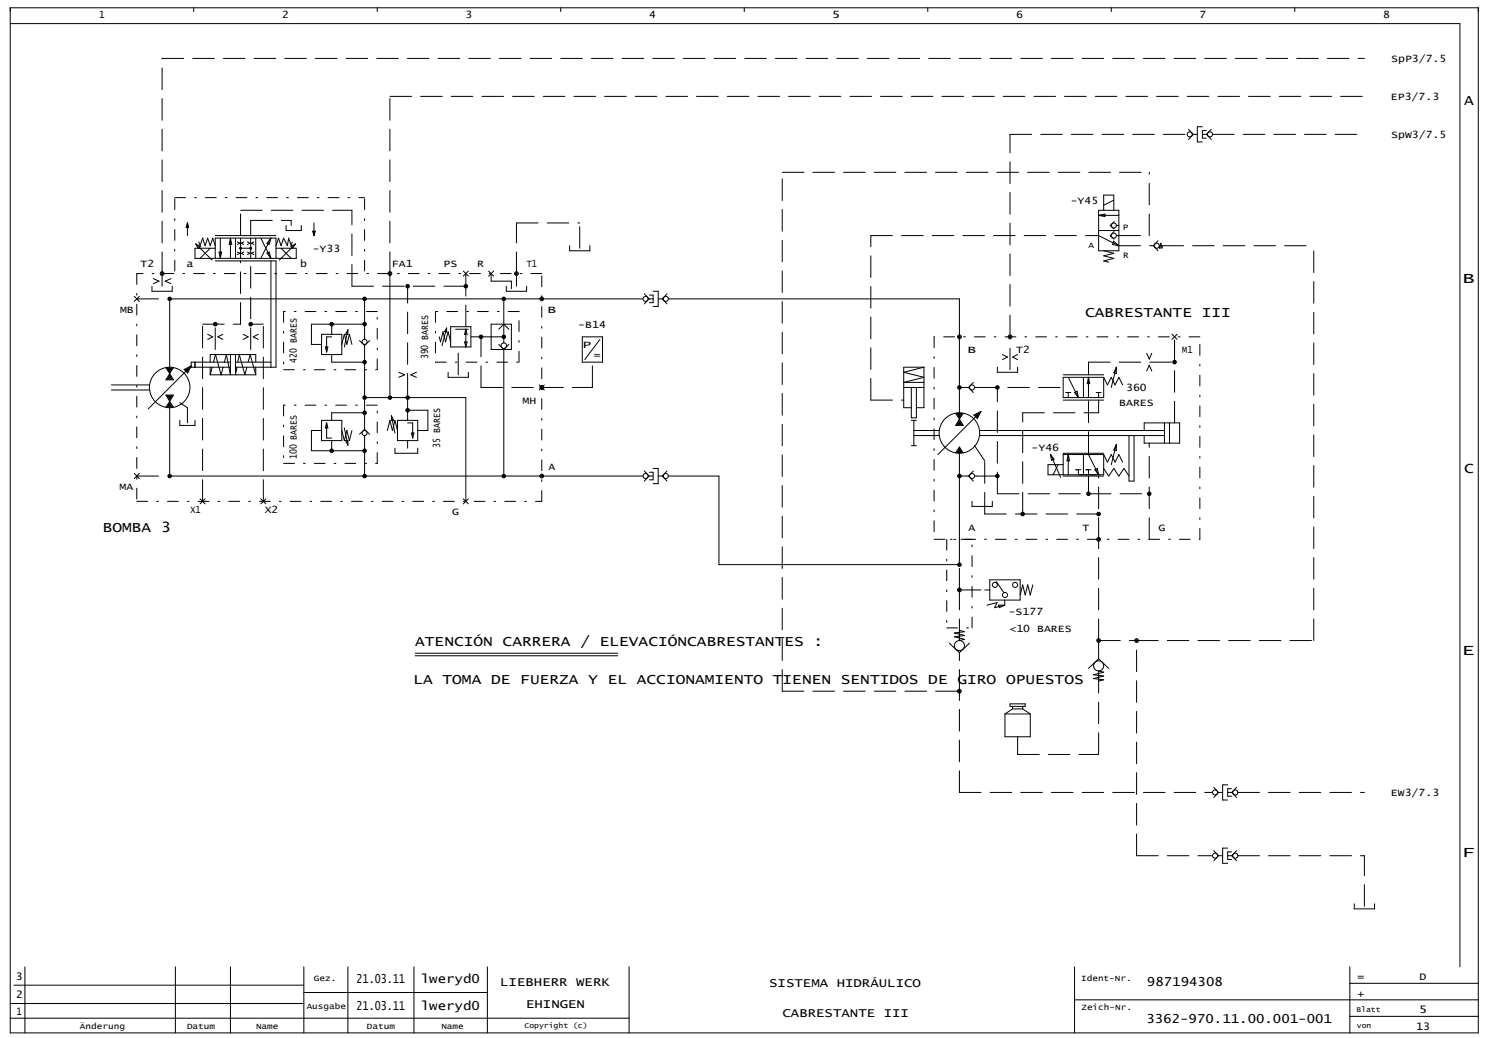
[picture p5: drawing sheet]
<svg xmlns="http://www.w3.org/2000/svg" width="582mm" height="406mm" viewBox="0 0 582 406" stroke-linecap="round" stroke-linejoin="round" font-family="sans-serif">
<g fill="none" stroke="#000" stroke-width=".39">
<path d="M4 3h574.2v401h-574.2zM4 9.2h567v369M75.8 3v1.5M147.6 3v1.5M219.3 3v1.5M291.1 3v1.5M362.9 3v1.5M434.6 3v1.5M506.4 3v1.5M464.8 50.6l1.9 1.9M466.7 52.5h1.6M466.7 52.5l-1.9 2"/>
<path d="M470.3 52.5h1.6M470.3 49.6h-2v5.9h2M471.8 51.1h-1.5v2.9h1.5M471.9 52.5l1.9 2M473.8 50.6l-1.9 1.9M435.6 78.3l-3.9 2M73.3 87.2v4.9M73.3 87.2l.3 1.6h-.6l.3-1.1 .1 1h-.3l.2-.5M73.3 87.2l.5 1.7h-1zM76.6 95.4l6.4 6.4M76.6 95.4l1.7 1.1-.7 .7zM77.8 94.6l.4 1.5 1-3 1 3 1-3 1 3 1-3 1 3"/>
<path d="M82.2 97.1l-4 4M84.2 97.1h-7.9v4h39.6v-4h-8M84.2 92.1h23.7M85.7 98.6h1l-.5 2.5zM86.2 93.1v8M90.1 93.1v8M90.1 93.1l.5 2.5h-1zM92.1 93.1v8M92.9 98.6l.9 .5-.9 .5M92.9 94.6l.9 .5-.9 .5M94.1 97.1h4M94.1 93.1v8"/>
<path d="M95.3 98.6l-.9 .5 .9 .5M95.3 94.6l-.9 .5 .9 .5M96.8 98.6l1 .5-1 .5M96.8 94.6l1 .5-1 .5M98.1 93.1v8M99.3 98.6l-1 .5 1 .5M99.3 94.6l-1 .5 1 .5M100 93.1v8M102 93.1l4 8M104.4 99l.9-.4 .7 2.5zM106 93.1l-4 8M106 93.1l-.7 2.5-.9-.4z"/>
<path d="M109.9 97.1l4 4M111.9 88.2v2h5.9v-2M113.8 96.4l1.8-1-1.1 1.7zM114.3 94.6l-.4 1.5-1-3-.5 3-1.5-3-1 3-1-3-1 3M115.6 95.4l-6.4 6.4M122.3 90.4h1l-.5 1.7zM122.8 87.2v4.9M122.8 91.2l.2-.5h-.3l.1 .9 .3-1.1h-.6l.3 1.6M222.8 96.1v2h7.9v-2M429.7 82.2h7.9v15.9h-7.9zM429.7 84.2h7.9M429.7 84.2l2.5-.5v1z"/>
<path d="M429.7 90.2h7.9M429.7 92.1l7.9 4M431.7 82.2v-5.9h3.9v5.9M431.7 98.1l3.9 1-3.9 1 3.9 1-3.9 .9 2 .5M434.3 92.2l1.4 1.3M435.5 94.3l2.1 1.8-2.5-.5zM435.7 90.6l-1.4 1.5M435.8 86.7l-1.5 1.5 1.4 1.4M436.6 88.2h1M450.5 96.1h.6M451.1 96.1l1.9 2M453 94.1l-1.9 2"/>
<path d="M453.5 96.1l.2 1 .4-2 .3 2 .2-1M52.5 115.9l2 2M54.5 115.9l-2 2M59.4 111.9v2h8v-2M59.9 109l2.3 1-2.3 1M66.9 109l-2.3 1 2.3 1M84.2 101.1v-8h23.7v8M84.2 102h23.7v41.6h-15.8M106 102v41.6M142.6 116.9v15.8M152.5 107v47.5M181.2 106l2 2"/>
<path d="M183.2 106l-2 2M191.1 106l2 2M193.1 106l-2 2M197 117.9v16.2M198 111.9v2h8v-2M251.5 116.9h-185.1v29.2M252 114.9l1.9 2M253.9 116.9h1.6M253.9 116.9l-1.9 2M254 115.4h1.5v3h-1.5M255.5 113.9h1.9v6h-1.9M257.4 116.9h1.6"/>
<path d="M259 116.9l1.9 2M260.9 114.9l-1.9 2M261.4 116.9h113.9v47M81.2 130.8l2 .9-2 1M87.2 130.8l-2 .9 2 1M90.1 138.7v7.9l-1.6-7.9-.7 2.9M92.1 138.7v7.9l.6-3M95.1 130.8l2 .9-2 1M101 130.8l-2 .9 2 1M125.8 130.8h7.9v7.9h-7.9zM127.3 135.7h.9l-.4 2zM129.7 131.7h-1.9v6"/>
<path d="M129.7 138.7v2.9h12.9M133.7 134.7l1-3.9 1 3.9 1-3.9 1 3.9M136.1 129v1.9l-.9-.1zM136.1 129l-1.4 6.7M140.6 133.2l2 1.9M142.6 135.1v32.9M142.6 126.8h-12.9v4M144.6 133.2l-2 1.9M171.8 131.7l.5 2 1-3.9 1 3.9 1-3.9 1 3.9M174.7 128.4l-.8 1.3 .8 .2v-1.6l-1.8 6.9M176.3 127.8h7.9v7.9h-7.9zM178.2 128.8h5"/>
<path d="M181.7 133.7h1l-.5 2zM182.2 128.8v6.9M182.2 128.8l.5 2h-1zM192.1 126.8h7.9v9.9h-7.9zM192.1 131.7h4.9M195.1 128.8l1.9-2 2 2M195.1 134.7l1.9 2M197 136.7v48.5M199 134.7l-2 2M227.7 131.7h8v9.9h-8zM234.7 132.7l-6 8M392.1 138.7l2 1-2 1"/>
<path d="M398 138.7l-2 1 2 1M448.5 138.2l1 2.3 1-2.3M458.4 130.8l2 1.9M460.4 130.8l-2 1.9M43.6 152.5h14.8M43.6 150.6h14.8M64.9 154.5h3l-1.5 2.5zM64.9 143.8l1.5 2.3M65.3 143.9h2.2l-1.1 1.7zM65.4 154.8h2l-1 1.6zM65.8 144.2h1.2l-.6 .8zM65.9 155.1h1l-.5 .7z"/>
<path d="M66.2 155.3l.2 .2 .2-.2h-.3M66.3 144.5h.2zM66.4 159.5v26.7h185.1M66.4 157.6l1 1.6h-2zM66.4 158.1l.5 .8h-1zM66.4 158.4l.2 .3h-.4zM66.4 146.1l1.5 2.5h-3zM66.4 146.7l1 1.6h-2zM66.4 147.3l.5 .7h-1zM66.4 147.6l.2 .2h-.4zM66.4 157l1.5 2.3M66.4 157l-1.5 2.3"/>
<path d="M67.9 143.8l-1.5 2.3M72 144.5l2.8-1.4-1.4 2.8zM72.5 144.6l1.6-.8-.8 1.6zM73 144.7l.4-.2-.2 .5zM74.8 143.1l-16.8 16.9M76.3 141.6v2M82.2 141.6v-2.9h17.8v2.9M82.2 143.6v3M82.2 146.6h17.8M83 143.6l-.8 3M83.5 141.6l.8-2.9 2.2 7.9 .8-3M90.1 141.6h-15.3v2h15.3"/>
<path d="M92.1 141.6h13.9M93 141.6l.6-2.9 2.2 7.9 .8-3M97.1 141.6l.8-2.9 2.1 7.9M100 143.6v3M142.6 155.5h39.6v40.6M156 145.6l2.2 1-2.2 1M159.4 155.5v8.9M162.9 145.6l-2.3 1 2.3 1M175.3 145.6v2h7.9v-2M210.9 150.6l2 1.9M212.9 150.6l-2 1.9M353.5 151.5h7.9"/>
<path d="M356.4 151.5v11.9h2v-11.9M361.4 143.6h-7.9v15.9h2.9M361.4 143.6l-7.9 2 7.9 2-7.9 2h7.9M361.4 143.6v15.9h-3M378.2 151.5h.6M378.8 151.5l1.9 2M380.7 149.6l-1.9 1.9M381.2 151.5h1M390.1 143.6v2h7.9v-2M415.8 147.6h15.9v7.9h-15.9zM415.8 146.6h15.9M415.8 156.5h15.9"/>
<path d="M416.8 153.5h2M417.8 153.5v2M417.8 147.6l4 7.9M420.3 153.5l1-.5 .5 2.5zM423.8 147.6v7.9M425.7 147.6v7.9M425.7 147.6l.5 2.5h-1zM428.7 153.5h2M429.7 153.5v2M431.7 147.6l1.5 3 1.4-3 1.5 3 1.5-3 1.5 3M436.6 143.6v2.5l-1-.3zM436.6 143.6l-2 7.9"/>
<path d="M448.5 145.1l1-2.3 1 2.3M70.3 164.4v2h6v-2M125.8 164.4h7.9v7.9h-7.9zM127.8 165.4v5.9h1.9M127.8 165.4l.4 2h-.9zM129.7 172.3v4h12.9M133.7 168.4l1 3.9 1-3.9 1 3.9 1-3.9M134.7 167.4l1.4 6.7M135.2 172.3l.9-.1v1.9zM142.6 168l-2 1.9M142.6 168l2 1.9M142.6 170.4v15.8"/>
<path d="M142.6 161.4h-12.9v3M151.5 168.4l1-4 1 4 1-4 1 4M153.1 162.6l.9 1.8-.9 .1zM153.1 162.6l1.4 6.8M154.5 175.3v2h8.9v-2M155.5 164.4h7.9v7.9h-7.9zM159.4 165.4h2v5.9M159.4 172.3v3M160.9 169.4h1l-.5 1.9zM356.4 164.4h2M356.4 174.3h2M357.4 164.4v9.9"/>
<path d="M357.4 170.4h9.9M357.4 168.4h9.9M373.8 161.6l1.5 2.3M373.8 177.1l1.5-2.3 1.4 2.3M374.2 161.7h2.1l-1 1.7zM374.7 162h1.1l-.5 .8zM375.2 162.3h.1zM375.3 177.3v43.5h-94.1v-34.6h-19.8M375.3 175.4l.9 1.6h-1.9zM375.3 175.9l.4 .8h-.9zM375.3 176.2l.1 .3h-.3zM375.3 163.9l1.4 2.5h-2.9z"/>
<path d="M375.3 164.5l.9 1.6h-1.9zM375.3 165.1l.4 .7h-.9zM375.3 165.4l.1 .2h-.3zM376.7 161.6l-1.4 2.3M380.9 162.3l2.8-1.3-1.4 2.7zM381.4 162.4l1.6-.8-.8 1.6zM381.9 162.5l.4-.2-.2 .5zM383.2 170.4h72.2M383.2 168.4h72.2M383.7 161l-16.9 16.8M410.9 177.8l4 8.9M410.9 177.8l1.4 1.9-1 .4z"/>
<path d="M415.8 177.3h15.9M417.8 177.8v7.9M417.8 177.8l.5 2.5h-1zM423.8 177.8v7.9M425.7 177.8l4 7.9M431.7 177.8v7.9h-21.8v-4h5.9M431.7 177.8h-15.9v7.9M431.7 177.8l1.5 3 1.4-3 1.5 3 1.5-3 1.5 3M436.6 173.8l-2 7.9M436.6 173.8v2.5l-1-.3zM441.6 170.4v17.8h2v-17.8M447.5 168.4v-3h13.9v7.9h-13.9v-2.9"/>
<path d="M455.4 165.4v7.9M457.4 165.4v7.9M52.5 185.2l2 2M54.5 185.2l-2 2M78.2 195.1l2 2M80.2 195.1l-2 2M102 195.1l2 2M104 195.1l-2 2M181.2 195.1l2 2M183.2 195.1l-2 2M252 184.2l1.9 2M253.9 186.2h1.6"/>
<path d="M253.9 186.2l-1.9 2M254 184.7h1.5v3h-1.5M255.5 183.2h1.9v6h-1.9M257.4 186.2h1.6M259 186.2l1.9 2M260.9 184.2l-1.9 2M378.2 186.2h.6M378.8 186.2l1.9 2M380.2 196.1v2h7.9v-2M380.7 184.2l-1.9 2M381.2 186.2h1M413.9 181.7l-2 4"/>
<path d="M415.8 186.2h15.9M420.8 183.7h2M421.8 183.7v2M424.7 183.7h2M425.7 183.7v2M428.2 183.7l1-.5 .5 2.5zM431.7 183.2l2 3 1.9-3 2 3 2-3 2 3M385.2 230.7h1.9M386 236.7l4-1-1 2 4-1M387.1 226.8h11.9v7.9h-11.9zM389.7 227.5l2.9 4.2M390.5 236.7h2.5l-2.1 1z"/>
<path d="M393 234.7v2M404 228.8l-1 3.9-1-3.9-1 3.9-1-3.9-1 3.9M162.4 256.5h79.2M162.4 255.5h79.2M371.3 251.5l4 3.8M375.3 246.6l1.9 .5-3.9 .5 3.9 1-3.9 .5 3.9 1-1.9 .4v-2.9M375.3 255.3v2.2M379.2 251.5l-3.9 3.8M429.7 255.5v2.2M429.7 257.7l-4 3.7M429.7 257.7l4 3.7M393.1 279.3v8.9h9.9v-8.9"/>
<path d="M393.1 279.3h9.9M395.1 275.3h5.9v1h-5.9zM396 276.3v1M396 277.3h4M396 277.3l-2.9 2M400 276.3v1M400 277.3l3 2M429.7 265.4v-3l2 .5-4 1 4 .5-4 1 4 .5-2 .5M474.7 308l1.9 1.9M476.6 309.9h1.6M476.6 309.9l-1.9 2M480.2 309.9h1.6"/>
<path d="M480.2 307h-2v5.9h2M481.7 308.5h-1.5v2.9h1.5M481.8 309.9l1.9 2M483.7 308l-1.9 1.9M474.7 332.7l1.9 2M476.6 334.7h1.6M476.6 334.7l-1.9 2M480.2 334.7h1.6M480.2 331.7h-2v6h2M481.7 333.2h-1.5v3h1.5M481.8 334.7l1.9 2M483.7 332.7l-1.9 2"/>
<path d="M529.7 353.5v2h7.9v-2M9.7 378.2v25.8M68.6 378.2v25.8M90.1 378.2v25.8M118.8 378.2v25.8M136.1 378.2v25.8M161.9 378.2v25.8M190.6 378.2v25.8M246.1 378.2v25.8M420.3 378.2v25.8M528 378.2v25.8M4 398.3h242.1"/>
<path d="M4 392.5h114.8M5.4 385.3h113.4M118.8 388.2h71.8M420.3 391.1h157.9M528 397.5h50.2M528 384.6h50.2"/>
<circle cx="465.3" cy="52.5" r=".99"/>
<circle cx="473.3" cy="52.5" r=".99"/>
<circle cx="94.1" cy="97.1" r=".35"/>
<circle cx="94.1" cy="97.1" r=".1"/>
<circle cx="94.1" cy="97.1" r=".25"/>
<circle cx="98" cy="97.1" r=".35"/>
<circle cx="98" cy="97.1" r=".1"/>
<circle cx="98.1" cy="97.1" r=".25"/>
<circle cx="435.6" cy="88.2" r=".99"/>
<circle cx="435.6" cy="92.1" r=".99"/>
<circle cx="452.5" cy="96.1" r=".99"/>
<circle cx="63.4" cy="107" r=".74"/>
<circle cx="63.4" cy="107" r=".37"/>
<circle cx="66.4" cy="116.9" r=".69"/>
<circle cx="66.4" cy="116.9" r=".5"/>
<circle cx="66.4" cy="116.9" r=".2"/>
<circle cx="142.6" cy="116.9" r=".5"/>
<circle cx="142.6" cy="116.9" r=".69"/>
<circle cx="142.6" cy="116.9" r=".2"/>
<circle cx="152.5" cy="107" r=".74"/>
<circle cx="152.5" cy="107" r=".37"/>
<circle cx="159.4" cy="111.9" r=".5"/>
<circle cx="159.4" cy="111.9" r=".69"/>
<circle cx="159.4" cy="111.9" r=".2"/>
<circle cx="182.2" cy="111.9" r=".5"/>
<circle cx="182.2" cy="111.9" r=".69"/>
<circle cx="182.2" cy="111.9" r=".2"/>
<circle cx="197" cy="116.9" r=".69"/>
<circle cx="197" cy="116.9" r=".5"/>
<circle cx="197.1" cy="116.9" r=".2"/>
<circle cx="202" cy="107" r=".74"/>
<circle cx="202" cy="107" r=".37"/>
<circle cx="211.9" cy="116.9" r=".74"/>
<circle cx="211.9" cy="116.9" r=".37"/>
<circle cx="252.5" cy="116.9" r=".99"/>
<circle cx="260.4" cy="116.9" r=".99"/>
<circle cx="84.2" cy="126.8" r=".69"/>
<circle cx="84.2" cy="126.8" r=".5"/>
<circle cx="84.2" cy="126.8" r=".2"/>
<circle cx="98" cy="126.8" r=".69"/>
<circle cx="98" cy="126.8" r=".5"/>
<circle cx="98.1" cy="126.8" r=".2"/>
<circle cx="129.7" cy="126.8" r=".5"/>
<circle cx="129.7" cy="126.8" r=".69"/>
<circle cx="129.7" cy="126.8" r=".2"/>
<circle cx="142.6" cy="133.7" r=".99"/>
<circle cx="142.6" cy="126.8" r=".5"/>
<circle cx="142.6" cy="126.8" r=".69"/>
<circle cx="142.6" cy="126.8" r=".2"/>
<circle cx="188.1" cy="131.7" r=".69"/>
<circle cx="188.1" cy="131.7" r=".5"/>
<circle cx="188.1" cy="131.7" r=".2"/>
<circle cx="197" cy="135.2" r="1.09"/>
<circle cx="197" cy="131.7" r=".69"/>
<circle cx="197" cy="131.7" r=".5"/>
<circle cx="197" cy="131.7" r=".3"/>
<circle cx="375.2" cy="131.7" r=".37"/>
<circle cx="375.2" cy="131.7" r=".74"/>
<circle cx="395" cy="131.7" r=".74"/>
<circle cx="395" cy="131.7" r=".37"/>
<circle cx="66.4" cy="151.5" r="7.9"/>
<circle cx="142.6" cy="141.6" r=".5"/>
<circle cx="142.6" cy="155.5" r=".5"/>
<circle cx="142.6" cy="155.5" r=".69"/>
<circle cx="142.6" cy="141.6" r=".69"/>
<circle cx="142.6" cy="155.5" r=".2"/>
<circle cx="142.6" cy="141.6" r=".2"/>
<circle cx="152.5" cy="155.5" r=".5"/>
<circle cx="152.5" cy="155.5" r=".69"/>
<circle cx="152.5" cy="155.5" r=".2"/>
<circle cx="159.4" cy="155.5" r=".5"/>
<circle cx="159.4" cy="155.5" r=".69"/>
<circle cx="159.4" cy="155.5" r=".2"/>
<circle cx="211.9" cy="151.5" r=".74"/>
<circle cx="211.9" cy="151.5" r=".37"/>
<circle cx="375.2" cy="151.5" r=".5"/>
<circle cx="375.2" cy="151.5" r=".69"/>
<circle cx="375.2" cy="151.5" r=".2"/>
<circle cx="380.2" cy="151.5" r=".99"/>
<circle cx="390.1" cy="151.5" r=".5"/>
<circle cx="390.1" cy="151.5" r=".69"/>
<circle cx="390.1" cy="151.5" r=".2"/>
<circle cx="459.4" cy="141.6" r=".69"/>
<circle cx="459.4" cy="141.6" r=".5"/>
<circle cx="459.4" cy="141.6" r=".2"/>
<circle cx="129.7" cy="176.3" r=".5"/>
<circle cx="129.7" cy="176.3" r=".69"/>
<circle cx="129.7" cy="176.3" r=".2"/>
<circle cx="142.6" cy="169.4" r=".99"/>
<circle cx="142.6" cy="161.4" r=".5"/>
<circle cx="142.6" cy="176.3" r=".5"/>
<circle cx="142.6" cy="176.3" r=".69"/>
<circle cx="142.6" cy="161.4" r=".69"/>
<circle cx="142.6" cy="161.4" r=".2"/>
<circle cx="142.6" cy="176.3" r=".2"/>
<circle cx="159.4" cy="160.5" r=".5"/>
<circle cx="159.4" cy="160.5" r=".69"/>
<circle cx="159.4" cy="160.5" r=".2"/>
<circle cx="375.2" cy="169.4" r="7.9"/>
<circle cx="66.4" cy="186.2" r=".69"/>
<circle cx="66.4" cy="186.2" r=".5"/>
<circle cx="66.4" cy="186.2" r=".2"/>
<circle cx="142.6" cy="186.2" r=".5"/>
<circle cx="142.6" cy="186.2" r=".69"/>
<circle cx="142.6" cy="186.2" r=".2"/>
<circle cx="197" cy="186.2" r=".69"/>
<circle cx="197" cy="186.2" r=".5"/>
<circle cx="197" cy="186.2" r=".2"/>
<circle cx="211.9" cy="186.2" r=".74"/>
<circle cx="211.9" cy="186.2" r=".37"/>
<circle cx="252.5" cy="186.2" r=".99"/>
<circle cx="260.4" cy="186.2" r=".99"/>
<circle cx="375.2" cy="186.2" r=".5"/>
<circle cx="375.2" cy="186.2" r=".69"/>
<circle cx="375.2" cy="186.2" r=".2"/>
<circle cx="380.2" cy="186.2" r=".99"/>
<circle cx="390.1" cy="186.2" r=".5"/>
<circle cx="390.1" cy="186.2" r=".69"/>
<circle cx="390.1" cy="186.2" r=".2"/>
<circle cx="425.7" cy="193.1" r=".69"/>
<circle cx="425.7" cy="193.1" r=".5"/>
<circle cx="425.7" cy="193.1" r=".2"/>
<circle cx="449.5" cy="193.1" r=".69"/>
<circle cx="449.5" cy="193.1" r=".5"/>
<circle cx="449.5" cy="193.1" r=".2"/>
<circle cx="400" cy="201" r=".5"/>
<circle cx="400" cy="201" r=".69"/>
<circle cx="400" cy="201" r=".2"/>
<circle cx="429.7" cy="210.9" r=".74"/>
<circle cx="429.7" cy="210.9" r=".37"/>
<circle cx="429.7" cy="201" r=".5"/>
<circle cx="429.7" cy="201" r=".69"/>
<circle cx="429.7" cy="201" r=".2"/>
<circle cx="375.2" cy="220.8" r=".5"/>
<circle cx="375.2" cy="220.8" r=".69"/>
<circle cx="375.2" cy="230.7" r=".37"/>
<circle cx="375.2" cy="230.7" r=".74"/>
<circle cx="375.2" cy="220.8" r=".2"/>
<circle cx="389.1" cy="228.8" r=".99"/>
<circle cx="393.1" cy="232.7" r=".99"/>
<circle cx="397" cy="228.8" r=".99"/>
<circle cx="375.2" cy="252.5" r="1.98"/>
<circle cx="429.7" cy="250.5" r=".74"/>
<circle cx="429.7" cy="250.5" r=".37"/>
<circle cx="444.5" cy="250.5" r=".74"/>
<circle cx="444.5" cy="250.5" r=".37"/>
<circle cx="375.2" cy="270.3" r=".37"/>
<circle cx="375.2" cy="270.3" r=".74"/>
<circle cx="429.7" cy="260.4" r="1.98"/>
<circle cx="475.2" cy="309.9" r=".99"/>
<circle cx="483.2" cy="309.9" r=".99"/>
<circle cx="475.2" cy="334.7" r=".99"/>
<circle cx="483.2" cy="334.7" r=".99"/>
</g>
<g fill="none" stroke="#000" stroke-width=".39" stroke-dasharray="8.5 3.5">
<path d="M63.4 22.8h470.3M152.5 37.7h381.2M395.1 52.5h69.2M474.2 52.5h59.5M305.9 67.4h143.6M94.1 92.1v-9.9M94.1 82.2h43.6M98.1 92.1v-5.9M98.1 86.2h15.8M113.9 88.2v-2M202 87.2h24.8M226.8 97.1v-9.9"/>
<path d="M340.6 92.1h89.1M437.6 92.1h-1M437.6 96.1h12.9M437.6 92.1h11.9M449.5 92.1v-24.7M454.4 96.1h58.5M53.5 116.9h11.9M63.4 111.9v-4.9M63.4 107v-84.2M137.7 111.9v-29.7M137.7 111.9h44.5M152.5 107v-69.3"/>
<path d="M192.1 110v-3M192.1 110h7.9M200 112.9v-2.9M202 111.9v-4.9M202 107v-19.8M79.2 126.8h14.9M84.2 136.7v-9.9M94.1 126.8v-24.8M98.1 136.7v-34.7M98.1 126.8h4.9M121.8 134.7h4M121.8 126.8h7.9"/>
<path d="M121.8 134.7v-7.9M182.2 127.8v-20.8M184.2 131.7h7.9M395.1 131.7v-79.2M70.3 157.5l3 2M159.4 154.5v-42.6M179.2 146.6v-10.9M188.1 151.5v-19.8M188.1 151.5h23.8M211.9 151.5h19.8M231.7 151.5v-9.9M340.6 156.5v-64.4"/>
<path d="M340.6 156.5h12.9M375.3 151.5h2.9M382.2 151.5h33.6M395.1 144.6v-12.9M425.7 146.6v-5M425.7 141.6h33.7M73.3 165.4v-5.9M121.8 168.4h4M121.8 176.3h7.9M121.8 168.4v7.9M167.4 168.4h-4M167.4 160.5h-8"/>
<path d="M167.4 168.4v-7.9M381.2 174.3l4 6M400 161.4h29.7M425.7 177.3v-20.8M429.7 161.4v-4.9M459.4 165.4v-33.7M53.5 186.2h11.9M79.2 196.1v-69.3M103 196.1v-69.3M375.3 186.2h2.9M382.2 186.2h7.9M390.1 193.1v-41.6"/>
<path d="M390.1 193.1h59.4M425.7 193.1v-6.9M385.2 201.1v-20.8M385.2 201.1h44.5M400 201.1v-39.7M429.7 211v-24.8M449.5 211v-37.7M375.3 230.7v-8.9M375.3 230.7h9.9M375.3 250.5v-19.8M429.7 255.5v-5M429.7 250.5v-39.5"/>
<path d="M429.7 250.5h14.8M444.5 250.5h69.3M513.8 250.5v-153.4M305.9 270.3v-202.9M305.9 270.3h69.4M375.3 270.3v-12.8M398 295.1v-6.9M398 295.1h31.7M429.7 295.1v-29.7M375.3 309.9v-39.6M375.3 309.9h98.9M484.1 309.9h49.6"/>
<path d="M444.5 334.7v-84.2M444.5 334.7h29.7M484.1 334.7h49.6M533.7 354.5v-19.8"/>
</g>
<g fill="none" stroke="#000" stroke-width=".39" stroke-dasharray="4.2 3.5 .7 3.5">
<path d="M68.3 77.3h74.3M53.5 107v89.1M68.3 106v-28.7M142.6 106v-28.7M211.9 107h-158.4M110.9 121.8v22.8M147.6 121.8h-36.7M170.3 121.8v19.8M203 121.8h-32.7M365.4 131.7v79.3M469.3 131.7h-103.9M110.9 158.5v22.7"/>
<path d="M110.9 144.6h36.7M147.6 158.5h-36.7M147.6 144.6v-22.8M170.3 141.6h32.7M203 141.6v-19.8M53.5 196.1h158.4M110.9 181.2h36.7M147.6 181.2v-22.7M211.9 196.1v-89.1M365.4 211h103.9M370.3 211v34.6M380.2 211h-9.9"/>
<path d="M469.3 211v-79.3M370.3 245.6h9.9M380.2 245.6v-34.6"/>
</g>
<g font-size="5.7">
<text x="572.7" y="40.9">A</text>
<text x="572" y="110.5">B</text>
<text x="572.7" y="185.2">C</text>
<text x="571.9" y="256.2">E</text>
<text x="571.8" y="335.2">F</text>
</g>
<g font-size="5.6">
<text x="424.5" y="124">CABRESTANTE III</text>
<text x="40.2" y="208.2">BOMBA 3</text>
<text x="162.4" y="252.7">ATENCIÓN CARRERA / ELEVACIÓNCABRESTANTES :</text>
<text x="161.7" y="267.6">LA TOMA DE FUERZA Y EL ACCIONAMIENTO TIENEN SENTIDOS DE GIRO OPUESTOS</text>
</g>
<g font-size="4.9">
<text x="139.5" y="384.4">21.03.11</text>
<text x="164.6" y="384.4">lweryd0</text>
<text x="195.6" y="385.8">LIEBHERR WERK</text>
<text x="300.8" y="386.1">SISTEMA HIDRÁULICO</text>
<text x="448.6" y="385.8">987194308</text>
<text x="139.5" y="395.1">21.03.11</text>
<text x="164.6" y="395.1">lweryd0</text>
<text x="205.7" y="394.4">EHINGEN</text>
<text x="306" y="397.6">CABRESTANTE III</text>
<text x="448.4" y="400.2">3362-970.11.00.001-001</text>
</g>
<g font-size="4.1">
<text x="6.2" y="383.3">3</text>
<text x="530.9" y="383.3">=</text>
<text x="555.3" y="383.3">D</text>
<text x="530.9" y="389.8">+</text>
<text x="6.3" y="390.5">2</text>
<text x="6.4" y="397">1</text>
<text x="554.9" y="396.3">5</text>
<text x="554" y="402.7">13</text>
</g>
<g font-size="3.9">
<text x="38.8" y="7.1">1</text>
<text x="110.4" y="7.1">2</text>
<text x="182.1" y="7.1">3</text>
<text x="253.9" y="7.1">4</text>
<text x="325.4" y="7.1">5</text>
<text x="397.5" y="7.1">6</text>
<text x="469.2" y="7.1">7</text>
<text x="541" y="7.1">8</text>
<text x="544.1" y="24.4">SpP3/7.5</text>
<text x="544" y="39.2">EP3/7.3</text>
<text x="544.1" y="54.1">SpW3/7.5</text>
<text x="418.8" y="79.8">-Y45</text>
<text x="122.3" y="98.6">-Y33</text>
<text x="55" y="104.6">T2</text>
<text x="72.9" y="104.6">a</text>
<text x="117.4" y="104.6">b</text>
<text x="153.3" y="104.6">FA1</text>
<text x="173.5" y="104.6">PS</text>
<text x="186.6" y="104.6">R</text>
<text x="206.1" y="104.6">T1</text>
<text x="46.9" y="122.4">MB</text>
<text x="214.1" y="122.4">B</text>
<text x="226.2" y="128.3">-B14</text>
<text x="227.9" y="136.3">P</text>
<text x="116.1" y="141.9" transform="rotate(-90 116.1 141.9)">420 BARES</text>
<text x="167.5" y="140.6" transform="rotate(-90 167.5 140.6)">390 BARES</text>
<text x="232.3" y="140.2">=</text>
<text x="378.5" y="138.2">B</text>
<text x="397.5" y="138.2">T2</text>
<text x="462.4" y="138.2">M1</text>
<text x="440.4" y="153.1">360</text>
<text x="204.3" y="158">MH</text>
<text x="437.7" y="159">BARES</text>
<text x="116.1" y="179.7" transform="rotate(-90 116.1 179.7)">100 BARES</text>
<text x="172.2" y="175.3" transform="rotate(-90 172.2 175.3)">35 BARES</text>
<text x="403.5" y="176.2">-Y46</text>
<text x="214.5" y="183.8">A</text>
<text x="46.7" y="191.7">MA</text>
<text x="74.5" y="200.6">X1</text>
<text x="103.5" y="200.6">X2</text>
<text x="176.9" y="201.6">G</text>
<text x="378.9" y="207.5">A</text>
<text x="423.4" y="207.5">T</text>
<text x="453.1" y="207.5">G</text>
<text x="394.5" y="240.6">-S177</text>
<text x="394.8" y="247.1">&lt;10 BARES</text>
<text x="544" y="311.5">EW3/7.3</text>
</g>
<g font-size="3.4">
<text x="439.2" y="90.1">P</text>
<text x="425.8" y="96.8">A</text>
<text x="439.3" y="100.8">R</text>
</g>
<g font-size="3.2">
<text x="122.7" y="383.7">Gez.</text>
<text x="422.9" y="383.7">Ident-Nr.</text>
<text x="120" y="394.5">Ausgabe</text>
<text x="423" y="395.2">Zeich-Nr.</text>
<text x="31.3" y="402.4">Änderung</text>
<text x="73.1" y="402.4">Datum</text>
<text x="100.1" y="402.4">Name</text>
<text x="143.5" y="402.4">Datum</text>
<text x="172.6" y="402.4">Name</text>
</g>
<g font-size="2.9">
<text x="530.5" y="395.8">Blatt</text>
<text x="205.1" y="402.3">Copyright (c)</text>
<text x="530.7" y="402.3">von</text>
</g>
</svg>
